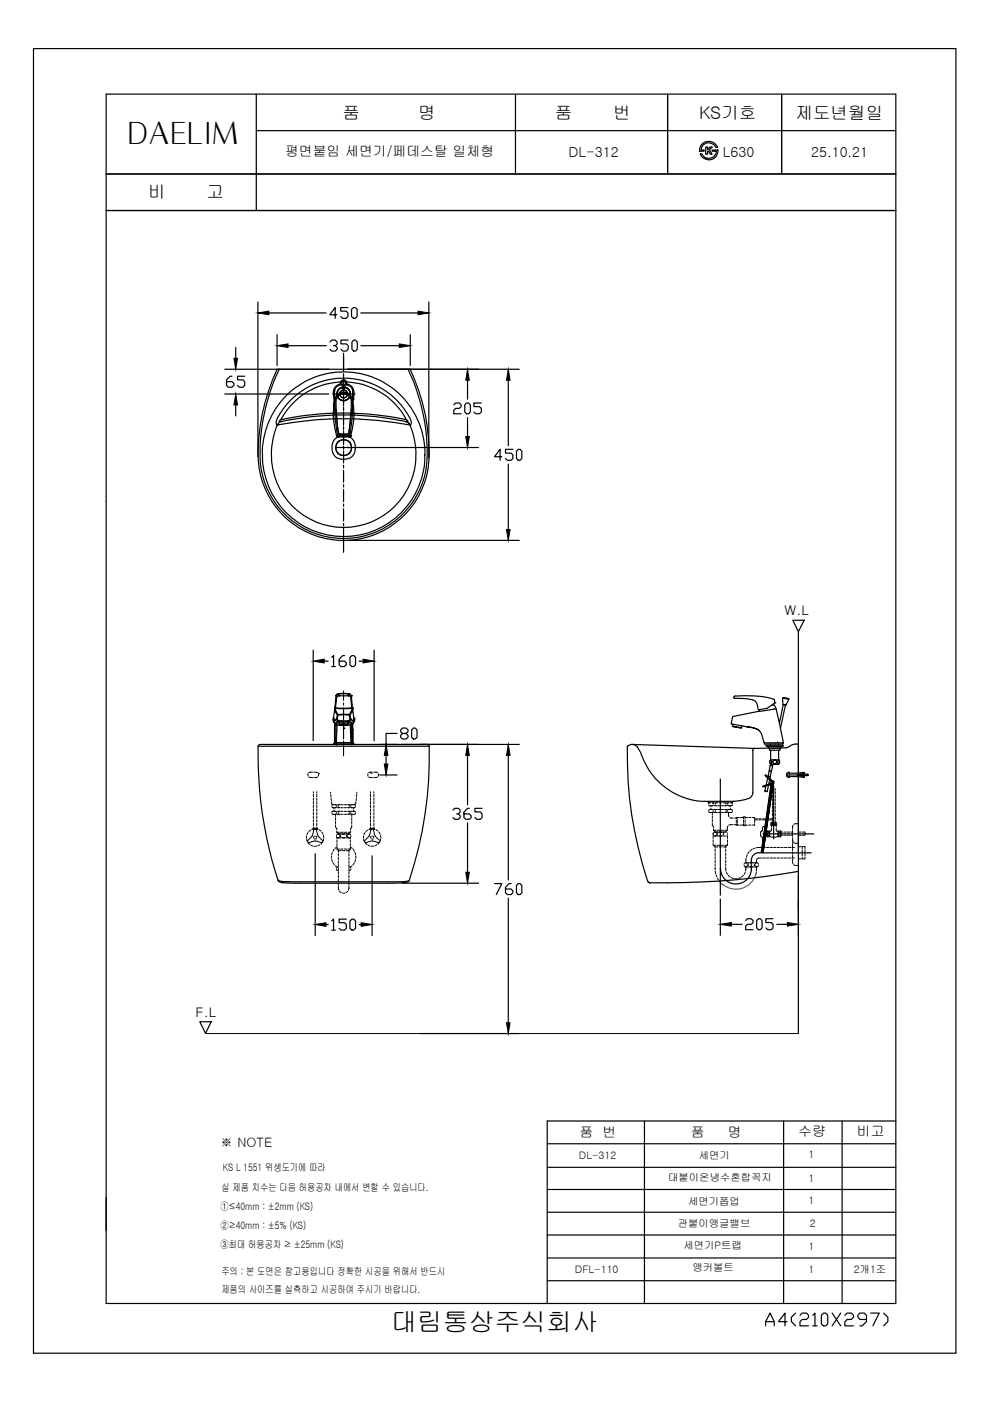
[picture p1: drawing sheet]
<svg xmlns="http://www.w3.org/2000/svg" width="210mm" height="297mm" viewBox="0 0 210 297" stroke-linecap="round" stroke-linejoin="round" font-family="sans-serif">
<!-- layer: YA -->
<g fill="none" stroke="#000" stroke-width=".25">
<path d="M7.1 10.3h195.6v276.6h-195.6zM22.5 20h167.4v256.4h-167.4zM54.3 20v24.6M109.3 20v16.9M141.5 20v16.9M165.7 20v16.9M22.5 36.9h167.4M54.3 27.7h135.6M148.4 32.6h.3a1.64 1.64 0 0 0 1.8 1 1.64 1.64 0 0 0 1.4-1.5h-.9v-.3h1.1a1.89 1.89 0 0 1-1.4 2.1 1.89 1.89 0 0 1-2.3-1.3zM148.7 30.7a2.02 2.02 0 0 1 3.4 .6h-.3a1.63 1.63 0 0 0-1.8-1 1.63 1.63 0 0 0-1.3 1.5h.6v.3h-1l.1-.8zM149.6 31.2h.4v.5l.6-.5h.4l-.6 .6 .6 .9h-.4l-.4-.7-.2 .1v.6h-.4zM22.5 44.6h167.4"/>
<path d="M136.6 237.7v38.7M189.9 237.7h-73.9v38.7M116 271.5h73.9M116 266.7h73.9"/>
</g>
<!-- layer: Dim -->
<g fill="none" stroke="#000" stroke-width=".25">
<path d="M47.7 78.3h22M49.2 79.8h-.4l-.8 .7v1.2l.4 .4h.8l.4-.4v-.4l-.4-.4h-1.2M50 73.7v2.3M51.9 79.8h-1.5v.7h1.1l.4 .4v.8l-.4 .4h-.8l-.3-.4M54.7 64v32.8M57 66.4h12.1M58.7 71v6.5M61.1 73.3h8.1M70 72.5l.3-.4h.8l.4 .4v.4l-.4 .4h-.4M71.1 73.3l.4 .4v.4l-.4 .3h-.8l-.3-.3M71.4 66.7h-1.5l1.2-1.5v2.3M73.7 78.3h36.4"/>
<path d="M73.8 65.2h-1.6v.8h1.2l.4 .4v.7l-.4 .4h-.8l-.4-.4M73.8 72.1h-1.5v.8h1.1l.4 .4v.8l-.4 .3h-.7l-.4-.3M74.5 65.6l.5-.4h.3l.4 .4v1.5l-.4 .4h-.3l-.5-.4zM75 72.1h.4l.4 .4v1.6l-.4 .3h-.4l-.4-.3v-1.6zM76.5 66.4h12.1M76.5 73.3h8.2M87 71v6.5M90.9 64v33.1M47.7 83.5h22M50 85.9v2.3M73.7 94.9h27.8M96.2 85.8l.4-.4h.8l.4 .4v.4l-.4 .4h-.8l-.4 .4v.7h1.6"/>
<path d="M98.5 85.8l.4-.4h.4l.4 .4v1.5l-.4 .4h-.4l-.4-.4zM99.1 80.6v4M99.1 88.5v4.1M102.1 85.4h-1.6v.8h1.1l.5 .4v.7l-.5 .4h-.7l-.4-.4M106.4 96.8h-1.6l1.2-1.5v2.3M107.8 80.6v13.9M107.8 98.4v13.9M108.7 95.3h-1.5v.8h1.2l.3 .3v.8l-.3 .4h-.8l-.4-.4M109.9 95.3h.4l.3 .4v1.5l-.3 .4h-.4l-.4-.4v-1.5zM73.7 114.6h36.4M66.4 137.9v19.1M70.3 139.4l.4-.4v2.3"/>
<path d="M73.1 139h-.4l-.8 .8v1.1l.4 .4h.8l.3-.4v-.3l-.3-.4h-1.2M74.2 139.4l.4-.4h.4l.4 .4v1.5l-.4 .4h-.4l-.4-.4zM79.3 137.9v19.1M169.3 133.9v46.9M68.7 140.2h.9M70.3 141.3h.8M76.1 140.2h.9M80.5 157.8h3.7M84.2 155.5h-2.3v2.3M85.2 157.8h24.9M85.3 155.5l-.4-.4v-.4l.4-.3h.8l.4 .3v.4l-.4 .4h-.8l-.4 .4v.4l.4 .4h.8l.4-.4v-.4l-.4-.4M87.3 154.7l.4-.3h.3l.4 .3v1.6l-.4 .4h-.3l-.4-.4z"/>
<path d="M133 158.4a1.35 1.35 0 0 1 2.2 0M133.9 157.8l26.1 .9M164.9 157.3v.2M80.5 164.3h3.7M81.9 160.2v1.8M96 171.8l.4-.4h.8l.4 .4v.3l-.4 .5h-.4M97.2 172.6l.4 .3v.4l-.4 .4h-.8l-.4-.4M99.1 160.2v10.4M99.1 174.5v10.4M99.5 171.4h-.4l-.7 .7v1.2l.3 .4h.8l.4-.4v-.4l-.4-.3h-1.1M102.2 171.4h-1.5v.7h1.1l.4 .5v.7l-.4 .4h-.7l-.4-.4M107.8 160.2v26.4"/>
<path d="M167.3 164.3h4.1M66.8 181v17.3M69.1 196h.5M70.3 195.3l.4-.4v2.3M70.3 197.2h.8M73.4 194.9h-1.5v.7h1.2l.3 .4v.8l-.3 .4h-.8l-.4-.4M74.2 195.3l.4-.4h.4l.4 .4v1.5l-.4 .4h-.4l-.4-.4zM76.1 196h.5M78.9 181.5v16.8M85.2 187.3h16.3M104.8 187.3h1.6l-1.2 2.4M107.8 190.4v26.4"/>
<path d="M108.4 187.3h-.5l-.7 .8v1.2l.4 .4h.8l.3-.4v-.4l-.3-.4h-1.2M109.5 187.7l.4-.4h.4l.3 .4v1.6l-.3 .4h-.4l-.4-.4zM137.3 186.7l.5 .5M152.7 184.2v5.6M152.7 190.6v7.7M155.1 196h2.2M158.1 195.2l.4-.4h.8l.4 .4v.4l-.4 .4h-.8l-.4 .4v.7h1.6M160.4 195.2l.4-.4h.4l.4 .4v1.5l-.4 .4h-.4l-.4-.4zM163.9 194.8h-1.5v.8h1.1l.4 .4v.7l-.4 .4h-.7l-.4-.4M164.7 196h2.2M169.3 184.8v34.3M89.2 219.1h20.9"/>
<path d="M166.1 237.7v38.7M178.5 237.7v38.7M116 257h73.9M116 252.2h73.9M116 242.5h73.9M116 247.5h73.9M116 261.8h73.9"/>
<circle cx="72.9" cy="83.5" r="1.42"/>
</g>
<path d="M168.1 131.5h2.4l-1.2 2.4zM42.4 216.6h2.4l-1.2 2.5z" fill="none" stroke="#000" stroke-width=".25"/>
<!-- layer: drawing -->
<path d="M43.6 219.1h125.7" fill="none" stroke="#000" stroke-width=".21"/>
<!-- layer: CENTER -->
<path d="M70.5 83.5h4.8M71.3 94.9h3.2M152.7 165.2v19M161.8 176.8h10.7M164 166.6v11.3M152.8 184.1a3.3 3.3 0 0 0 3.2 3.3 3.3 3.3 0 0 0 3.3-3.3M159.3 182.4v1.8M160.9 180.8h11.1M160.9 180.8a1.63 1.63 0 0 0-1.6 1.6" fill="none" stroke="#000" stroke-width=".25"/>
<!-- layer: HID -->
<g fill="none" stroke="#000" stroke-width=".21">
<path d="M65 177.2v.5M65 178l.2 .4M65.3 176.5l-.2 .5M65.3 164v.5M65.3 178.7l.4 .3M65.5 164.7l.8 .2M65.9 176l-.4 .3M65.9 179.2l.5 .2M66.3 163.7l-.8 .1M66.3 175.8l.1-.2h.9v.2M66.4 167.9v.3M66.4 168.4v.5"/>
<path d="M66.4 169.2v.5M66.4 169.9v.5M66.4 170.7v.5M66.4 171.5v.5M66.4 172.2v.5M66.4 173v.5M66.4 173.8v.5M66.4 174.6v.5M66.4 175.3v.3M66.5 175.9l.2-.1 .4 .1 .3 1.4 1 .9-.1 .4a.53 .53 0 0 1-.8-.2l-.7-.1-1.4 .4-.2-.4 1-1zM66.5 163.7l.8 .1M66.6 175.7l-.5 .2"/>
<path d="M66.7 177.3l-.2 .4M66.9 175.7l.5 .1M66.9 177.3l.3 .3M67.1 177.8l-.4 .1M67.1 179.4h-.5M67.2 167.9v.3M67.2 168.4v.5M67.2 169.2v.5M67.2 169.9v.5M67.2 170.7v.5M67.2 171.5v.5M67.2 172.2v.5"/>
<path d="M67.2 173v.5M67.2 173.8v.5M67.2 174.6v.5M67.2 175.3v.3M67.3 164.7l-.8 .2M67.5 164v.5M67.5 164h.1M67.6 175.9l.5 .3M67.8 179.1l-.4 .2M68.2 176.4l.3 .4M68.4 178.5l-.3 .5M68.6 177.1l.1 .5"/>
<path d="M68.7 177.8l-.2 .5M70 168l.1 .2M70.1 168.5l.1 .5M70.2 169.2l.1 .5M70.3 170v.4l.4 .2M70.3 172.5l.3 .1M70.3 171l.3 .3M70.6 172.6h.6M70.6 171.3h.6M70.6 170.6l-.3 .2M70.7 170.6h.5M70.8 171.3v.2"/>
<path d="M70.8 171.8v.2M71.1 172l.3 .2M71.1 170.6l.3 .2M71.1 174.9v.5l.3 .6M71.1 172.6v.5M71.1 173.4v.5M71.1 174.1v.5M71.2 172h-.6l-.3 .2M71.3 177.3l.3 .3h.7M71.4 172.5l-.3 .1M71.4 171l-.3 .3M71.4 176.2v.3"/>
<path d="M71.4 179.5l-.4 .4M71.4 177.5v.4M71.4 178.1v.5M71.4 178.9v.5M71.4 179.7v.3M71.4 172.6h.6M71.4 171.3h.6M71.4 172h.6M71.4 170.6h.6M71.7 176.8l.3 .3M71.7 172.5l.3 .1M71.7 171l.3 .3"/>
<path d="M72 176.5h-.6l.3 .3h.6h-.7l-.3 .3M72 172l-.3 .2M72 170.6l-.3 .2M72 177.3l-.3 .3M72.2 176.5h.6M72.2 172.6h.6M72.2 172h.5M72.2 170.6h.6M72.2 171.3h.6M72.3 177l-.1 .2 .1 .3M72.5 177.6h.7M72.6 177.6h.5"/>
<path d="M72.6 176.8h.5M72.8 176.8l-.3 .1M72.9 176.8l.3 .1M73 172h.5M73 176.5h.5M73 172.6h.5M73 171.3h.5M73 170.6h.5M73.4 177l.2 .2-.2 .3M73.7 177.3l.4 .3M73.8 176.5h.5M74.1 176.8l-.4 .3"/>
<path d="M74.1 172.5l-.3 .1h.5M74.1 171l-.3 .3h.5M74.3 172h-.5l.3 .2M74.3 170.6h-.5l.3 .2M74.3 179.5l.4 .4M74.3 177.5v.4M74.3 178.1v.5M74.3 178.9v.5M74.3 179.7v.3M74.3 176.5l-.3 .3h-.6h.8l.2 .3M74.3 172.5l.3 .1M74.3 171l.3 .3"/>
<path d="M74.3 176.2v.3M74.4 177.3l-.2 .3h-.8M74.5 172h.7l.2 .2M74.6 172.6v.5M74.6 173.4v.5M74.6 174.1v.5M74.6 174.9v.5l-.3 .6M74.6 172l-.3 .2M74.6 170.6l-.3 .2M75 171.3v.2M75 171.8v.2M75.1 170.6l.3 .2"/>
<path d="M75.4 172.4l-.2 .2h-.7M75.4 171l-.3 .3h-.6M75.5 170l-.2 .5-.8 .1M75.6 169.2l-.1 .5M75.6 168.5v.5M75.7 168l-.1 .2M77.1 177.2v.5M77.1 178l.2 .4M77.4 176.5l-.2 .5M77.4 178.7l.4 .3M78 176l-.4 .3M78 179.2l.5 .2"/>
<path d="M78 164.1v.5M78.2 164.7l.8 .2M78.6 167.9v.3M78.6 168.4v.5M78.6 169.2v.5M78.6 169.9v.5M78.6 170.7v.6M78.6 171.5v.5M78.6 172.3v.5M78.6 173v.5M78.6 173.8v.5M78.6 174.6v.5"/>
<path d="M78.6 175.3v.3M78.6 164h.1M78.7 177.3l-.1 .4M78.7 175.7l-.5 .2M79 177.3l.2 .3M79 175.7l.5 .1M79 163.7l-.8 .1M79.1 177.8l-.4 .1M79.2 179.4h-.5M79.2 163.7l.8 .1M79.3 167.9v.3M79.3 168.4v.5"/>
<path d="M79.3 169.2v.5M79.3 169.9v.5M79.3 170.7v.6M79.3 171.5v.5M79.3 172.3v.5M79.3 173v.5M79.3 173.8v.5M79.3 174.6v.5M79.3 175.3v.3M79.4 175.8l-.1-.2h-.8l-.1 .2M79.7 175.9l.4 .3M80 179.1l-.5 .2"/>
<path d="M80 164.7l-.8 .2M80.2 164.1v.5M80.3 176.4l.3 .4M80.5 178.2l-1-.9-.3-1.4-.4-.1-.5 1.4-1 1 .1 .4a.53 .53 0 0 0 .8-.2l.7-.1 1.4 .4 .2-.3M80.5 178.5l-.3 .5M80.7 177.1l.1 .5M80.7 177.8l-.1 .5M150 169.9l.3 .3h.4M150.3 170.7l.2 .1M150.3 172.1l.2 .2M150.5 170.8h.6M150.5 172.3h.6"/>
<path d="M150.5 170.2l-.3 .2M150.7 170.8v.3M150.7 171.4v.2M150.9 170.2h.6M151 170.2l.3 .2M151 171.6l.2 .2M151 174.5v.5l.3 .3v.2M151 173v.5M151 173.8v.5M151.1 171.6h-.7l-.2 .2M151.2 176.7l.2 .5 .8 .1M151.2 177.3v.5"/>
<path d="M151.2 178.1v.5M151.2 178.8v.4M151.2 170.7l-.2 .1M151.2 172.1l-.2 .2v.4M151.3 175.8v.2l.3 .4h.7l-.9 .1-.2 .2M151.3 176h.5M151.4 171.6h.5l-.3 .2M151.4 170.8h.5M151.4 172.3h.5M151.5 176.4l.4 .3M151.6 170.7l.3 .1M151.6 172.1l.3 .2"/>
<path d="M151.6 179.5v.3M151.7 170.2h.6M151.8 179.2h-.5l.3 .3h.6M151.9 170.2l-.3 .2M151.9 177l-.4 .3M152.1 179.2h.5M152.1 176h.5M152.1 171.6h.5M152.1 170.8h.5M152.1 172.3h.5M152.2 176.6l-.2 .2 .2 .3M152.4 177.2h.7"/>
<path d="M152.4 176.5h.7M152.5 179.5h.5M152.5 176.4h.5M152.5 177.3h.5M152.5 170.2h.5M152.9 179.2h.5M152.9 171.6h.5M152.9 170.8h.5M152.9 176h.5M152.9 172.3h.5M153.2 179.5h.7M153.2 177.3h.7"/>
<path d="M153.3 170.2h.5M153.3 176.6l.1 .2-.1 .3M153.7 171.6h.5M153.7 179.2h.5l-.3 .3M153.7 176h.5M153.7 170.2l.3 .2M153.7 171.6l.3 .2M153.9 179.5v.3M154 170.7l-.3 .1h.5M154 172.1l-.3 .2h.5M154 170.2h.5M154.2 170.7l.3 .1"/>
<path d="M154.2 172.1l.3 .2M154.2 176.7v.3M154.2 177.3v.5M154.2 178.1v.5M154.2 178.8v.4M154.3 175.1l-.1 .9-.3 .4h-.7M154.4 171.6h.6M154.5 172.3v.9M154.5 170.2l-.3 .2M154.5 171.6l-.3 .2M154.8 173.3l.6 .2M154.8 170.2h.3"/>
<path d="M154.8 170.8v.3M154.8 171.4v.2M155.1 170.2l.2 .2M155.1 171.6l.2 .2M155.3 170.7l-.2 .1h-.7M155.3 172.1l-.2 .2h-.7M155.4 174.9l-.9 .1M155.4 169.9l-.1 .2-.3 .1M155.6 174.9h.5M155.7 173.5h.4M156.1 174.6v.3h.6M156.1 173.9v.5"/>
<path d="M156.3 173.3v.3M156.3 173.9v.5M156.3 174.6v.3M156.7 173.3h-.6v.3M157 174.9h.6M157 173.3h.6M157.6 174.6v.5h.4v-.5M157.6 173.6v-.4h.4v.4M157.6 173.9v.5M158 174.9h.5M158 173.3h.5M158 173.9v.5"/>
<path d="M158.7 174.9h.5M158.7 173.3h.5M159.5 173.3h.5v.3h.6M160 174.6v.3h-.5M160.1 179.8l-.4 .2M160.6 173.8h-.6v.6M160.9 173.6h.5M160.9 173.8h.5M161.4 179.7h-1M161.7 173.6h.5M161.7 173.8h.5M161.7 179.7h.5"/>
<path d="M162.1 175.9v-.6l-.2-.1-.2 .2-.1 .7-.3 .3v.9l.3 .2 .1 .6 .2 .3 .2-.1v-.6M162.1 176.2v.5M162.1 176.9v.5M162.1 176.6h.2M162.1 177h.2M162.3 176.9l.4 .6M162.4 173.6h.5M162.4 173.8h.5M162.5 179.7h.5M162.6 177.4l.2-.2 .3 .2M162.6 176.2l.2 .2 .3-.2M162.7 176.1l-.4 .6"/>
<path d="M163 176.1l.2 .3v.8l-.2 .3M163.1 177.3l.8 .2M163.2 173.6h.6M163.2 173.8h.6M163.3 179.7h.5M163.4 174.8l.2 .2h.9l.2-.2M163.4 174.6l.2-.2h.9l.2 .2M163.4 174.5l.2 .1-.1 .3M163.6 175.6l-.1 .6h-.4M163.6 175v.4M163.8 167.2v.4M163.8 167.8v.5"/>
<path d="M163.8 168.6v.5M163.8 169.3v.6M163.8 170.2v.5M163.8 170.9v.5M163.8 171.7v.5M163.8 172.4v.5M163.8 173.2v.5M163.8 174v.4M164 179.7h.5M164.4 167.2v.4M164.4 167.8v.5M164.4 168.6v.5"/>
<path d="M164.4 169.3v.6M164.4 170.2v.5M164.4 170.9v.5M164.4 171.7v.5M164.4 172.4v.5M164.4 173.2v.5M164.4 174v.4M164.6 175.6v.6h.4M164.6 175v.4M164.7 174.5l-.2 .1 .1 .3M164.8 179.7h.5M165 177.3l-.8 .2"/>
<path d="M165.1 177.4l.2-.2 .2 .2M165.1 176.2l.1 .2 .4-.2M165.2 176.1l-.2 .3v.8l.2 .3M165.4 176.1l.2 .3M165.6 179.7h.5M165.6 176.4v.9l-.2 .2M165.6 176.4h.3M165.6 177.1h.3M166.2 176.4h.5M166.2 177.1h.5M166.3 179.7h.5M166.9 176.4h.6"/>
<path d="M166.9 177.1h.6M167.1 179.7h.5M167.8 176.4h.2M167.8 177.1h.2M167.9 179.7h.5M168 177.6v1.2M168 176.1v.5M168 176.8v.5M168 179v.5M168 179.8v.6M168.1 175l-.1 .8M168.3 178.7l1 .1"/>
<path d="M169.3 174.6l-1 .2M169.3 179.5h.6M169.3 176.4h.6M169.3 177.1h.6M170.1 179.5v.4M170.1 176.4h.6v.7h-.6M170.1 179.5h.6v.4M70.3 181.5v.5M70.3 182.2l.2 .5M70.5 180.7l-.2 .5M70.6 182.9l.3 .5M70.9 180.1l-.3 .4"/>
<path d="M71.1 183.6l.4 .3M71.3 184.3l.4 .3M71.7 187.9l.2 .8M71.7 183.8l-.4 .3M71.7 180.4v.3M71.7 181v.5M71.7 181.8v.5M71.7 182.6v.5M71.7 183.3v.5M71.7 184.1v.5M71.7 184.8v.5M71.7 185.6v.5"/>
<path d="M71.7 186.4v.5M71.7 187.2v.5M71.7 180.4h.6M72 180h-.6l.3 .4M72 188.9l.4 .3M72.2 180h.5M72.6 180.4h.5M72.6 189.4h.5M73 180h.5M73.4 180.4h.6M73.7 188.9l-.4 .3M73.8 180h.5"/>
<path d="M74 187.9l-.1 .8M74 183.8l.4 .3M74 180.4v.3M74 181v.5M74 181.8v.5M74 182.6v.5M74 183.3v.5M74 184.1v.5M74 184.8v.5M74 185.6v.5M74 186.4v.5M74 187.2v.5"/>
<path d="M74.3 180l-.3 .4M74.4 184.3l-.4 .3M74.7 183.6l-.5 .3M74.9 180.1l.2 .4M75.1 182.9l-.3 .5M75.3 180.7l.1 .5M75.4 182.2l-.1 .5M75.4 181.5v.5M151.6 180.1v.5M151.6 180.9v.5M151.6 181.6v.5M151.6 182.4v.5"/>
<path d="M151.6 183.1v.6M151.6 183.9v.6M151.7 184.7l.1 .5M151.8 185.5l.2 .4M152.1 186.2l.3 .4M152.5 186.8l.4 .4M153 187.4l.2 .2M153.9 183.9l.1 .8M153.9 180.1v.5M153.9 180.9v.5M153.9 181.6v.5M153.9 182.4v.5"/>
<path d="M153.9 183.1v.6M154 185l.2 .4M154.4 185.6l.4 .3M155 186.1l.5 .1M155.8 186.3h.5M157 186.1l-.5 .1M157.6 185.6l-.4 .3M157.8 183.5l.3 .3M158 185l-.2 .4M158.1 182.9l.3 .3M158.1 182.9l-.3 .3M158.1 183.8v.9"/>
<path d="M158.1 183.8h.7M158.1 182.9h.7M158.2 181.9l-.1 1M158.4 181.2l-.1 .5M158.4 183.5l-.3 .3M158.7 183.1v.5M158.9 180.6l-.3 .4M158.9 183.7h.8M158.9 183h.8M159 183.8h.5M159 182.9h.5M159.5 180.1l-.5 .3"/>
<path d="M159.8 183.8h.6M159.8 182.9h.6M159.9 183.1v.5M160.1 183.5l.4 .3M160.3 185l-.1 .5M160.4 182.9l.4 .3M160.4 183.8l-.1 .9M160.5 182.9l-.4 .3M160.8 183.5l-.4 .3M161.4 181.9l-.8 .1-.2 .9M161.7 181.9h.5M162.5 181.9h.5"/>
<path d="M163.3 181.9h.5M164 181.9h.5M164.8 181.9h.5M165.6 181.9h.5M166.3 181.9h.5M167.1 181.9h.5M167.9 181.9h.5M168 182.1l.1 1M168 180.6v.5M168 181.4v.5M168.3 183.3l.3 .2h.7M169.3 182.1h.6"/>
<path d="M170.1 180.2v.5M170.1 180.9v.6M170.1 181.7v.4M170.7 180.2v.5M170.7 180.9v.6M170.7 181.7v.4h-.6"/>
<circle cx="162.9" cy="176.8" r=".3"/>
<circle cx="164" cy="174.7" r=".3"/>
<circle cx="165.3" cy="176.8" r=".3"/>
</g>
<path d="M153.9 176.4l.3 .3M154.2 177l-.3 .3" fill="none" stroke="#636466" stroke-width=".21"/>
<!-- layer: 0 -->
<path d="M160.2 185.4a4.4 4.4 0 0 1-6.9 2.2" fill="none" stroke="#636466" stroke-width=".25"/>
<!-- layer: 7 -->
<g fill="none" stroke="#000" stroke-width=".25">
<path d="M72.8 74.9v2.8M72.8 78.2v.5M72.8 79.2v2.6M70.7 87.7h.1M70.7 87.7l.1 1.7M70.8 89.4l.6 3M70.8 89.4h.1M70.9 84.7l-.2 3zM70.9 84.6h.1M70.9 84.7h.1M70.9 84.6v.1M71 82.7l-.1 .7 .1 .7"/>
<path d="M71.1 86.9l-.1-.3 .1-2.1a1.59 1.59 0 0 1 1.5-1.1h.5a1.72 1.72 0 0 1 1.6 1.6l-.1 1.9M71.1 87h.1M71.1 86.9h.1M71.1 86.9v.1M71.1 87l.2 1M71.3 88l.5 3.9M71.3 88h.1M71.4 92.4h.1M71.4 92.4l.3 .2M71.4 92.5h.1M71.5 92.5h.1M71.5 83.9a1.72 1.72 0 0 1 2.7 0"/>
<path d="M71.7 83.5a1.84 1.84 0 0 1 1.9-.3 1.84 1.84 0 0 1 1.1 1.7 27.6 27.6 0 0 1-.6 7.4l-1.3 .1-1.3-.2a25.8 25.8 0 0 1-.4-7.9zM71.7 92.6h.1M71.7 84a1.62 1.62 0 0 1 1.8-.4 1.62 1.62 0 0 1 1 1.5l-.2 3.4-.4 3.4-.1 .1h-1.9l-.4-1.8-.3-5.1zM71.7 92.6l1.1 .1M71.8 91.9l.1 .2h1.9M71.8 91.9h.1M72 81.6l.3-.1a1.67 1.67 0 0 0-1.4 2v1.2M72.2 81.4a2.12 2.12 0 0 0-1.4 2.9l.1 .8M72.6 81.8a.64 .64 0 0 1-.2-1 .64 .64 0 0 1 1 0 .64 .64 0 0 1-.3 1M72.6 81.8h.2h-.2M72.6 82.2l.1 .2h.4v-.2M72.6 81.8v.6"/>
<path d="M72.8 92.7h.1M72.8 81.8h.3h-.3M72.8 82.3v.5M72.8 83.3v2.6M72.8 86.4v.5M72.8 87.4v2.6M72.8 90.5v.5M72.8 91.5v2.6M72.8 94.6v.5M72.8 95.6v2.5M72.8 98.7v.5M72.8 99.7v2.5"/>
<path d="M73.1 81.8v.6M73.4 81.5a1.67 1.67 0 0 1 1.4 2l-.1 .9M73.4 81.5l.3 .1M73.5 81.4a1.82 1.82 0 0 1 1.5 1.9l-.2 1.8M73.8 92.1h.1M73.9 91.9h.1M73.9 91.9l-.1 .2M74 92.6h.1M74 92.6l-1.2 .1M74.2 92.5h.1M74.2 92.5l-.2 .1M74.4 92.4h.1"/>
<path d="M74.4 92.4l-.1 .1M74.4 88l-.5 3.9M74.4 88h.1M74.5 87h.1M74.5 87l-.1 1M74.6 86.9h.1M74.6 86.9l-.1 .1M74.7 84.4h.1M74.7 84.4l.1 .2-.1-.2M74.8 82.8l.1 .6-.1 .7M74.8 84.7l.2 3M74.8 84.7h.1"/>
<path d="M74.8 84.6h.1M74.8 84.6v.1M75 89.4l-.6 3M75 89.4h.1M75 87.7h.1M75 87.7v1.7M75 87.6v.1M72.8 102.8v.5M72.8 103.8v2.6M72.8 106.9v.5M72.8 107.9v2.6M72.8 111v.5"/>
<path d="M72.8 112v2.8M70.7 152.3h.1M70.7 152.6h.1M70.7 152.3v.3v-.3M70.7 157.7h4.3M70.7 153h.1M70.7 153l.3 .4M70.9 156.1v1.4v-1.4M70.9 154.3v.3v-.3M70.9 154.6v.9zM70.9 155.5v.6zM71 150.3l.1 .6"/>
<path d="M71 153.7v.3v-.3M71 154l-.1 .3 .1-.3M71 153.4h.1M71 153.4v.3v-.3M71 150.3h.1M71 150.3l-.3 2M71 153.4l.2 .2M71 150.1l.7 1.4M71 153.3h.1M71 150.2h.1M71 150.2v.1M71 150.1h.1"/>
<path d="M71 153.3v.1M71.1 150.9h.1M71.1 150.9l.4 .7 .2-.1M71.1 157.8h.1M71.1 153.4l.9 .1M71.1 153.4v.1M71.2 153.6h.1M71.2 150.1l.8 .2 2.5-.2M71.2 153.7l-.1 3.8M71.2 153.7h.1M71.2 147.5h.1M71.2 153.7h.2"/>
<path d="M71.2 147.5l-.2 2.6M71.3 157.8h.1M71.3 157.7v.2zM71.4 153.7l-.1 3.8M71.4 152.4l-.7 .5v-.3v.4M71.4 153.7l.8 .1M71.4 152.4v.1M71.5 151.6l-.1 .8M71.6 152.9l-.2-.4-.7 .5M71.6 152.9l.1 .1-.6 .4M71.6 147.1l-.4 .4M71.6 152.9l-.6 .4"/>
<path d="M71.7 151.5h2.4M71.7 151.6h2.3l.2 .9-.2 .3h-2.3l-.2-.3zM71.7 153h2.3M71.8 147.5l-.4 .3-.3 2.3h3.5M71.8 147.5h.1M71.9 147.5h.1M71.9 147.5h2M71.9 153.2v.2M72 153.7l.8 .2 .9-.2M72 153.4v-.1v.4M72 153.6h1.7M72 153.7a2.31 2.31 0 0 1 1.7 0"/>
<path d="M72 153.7l.5-.1 1.2 .1-.4 .1zM72.8 152.8v1.1M73.7 153.4v-.1v.4M73.8 147.1l-1.9 .1M73.8 153.2v.2M73.8 147.1l.1 .1M73.9 153.2l-.3-.1h-1.5l-.2 .2M73.9 147.5h.1M73.9 153.2l-.1 .1M73.9 147.5h.3a5.3 5.3 0 0 1 .4 2.6M74 153l.6 .4M74.1 151.5l.1 .1"/>
<path d="M74.1 147.1l-1.3-.1-1.2 .1 .3 .1-.1 .3M74.1 147.1l-.2 .1v.3M74.1 147.1l.4 .4M74.1 152.9l.6 .4M74.1 152.9l-.1 .1M74.2 151.6l.2 .8M74.3 152.5l-.2 .4M74.3 152.5l.7 .5M74.4 153.7v3.8M74.4 152.4l.6 .5v-.3v.4l-.3 .4M74.4 153.7l-.9 .1M74.4 152.4l-.1 .1"/>
<path d="M74.5 150.2h.1M74.5 153.7l.1 3.8M74.5 153.7h.1M74.5 147.5h.1M74.5 153.7h-.1M74.5 147.5l.2 2.6M74.5 153.6h.1M74.6 150.1v.5l-.5 .9M74.6 157.8h.1M74.6 157.7v.2zM74.6 153.4h.1M74.6 153.4l-.9 .1"/>
<path d="M74.6 150.1h.1M74.6 150.9l-.4 .7M74.6 150.9h.1M74.7 153.3h.1M74.7 150.2h.1M74.7 150.1h.1M74.7 153.3v.1M74.7 150.2v.1M74.7 150.3l-.1 .6M74.7 153.7v.3v-.3M74.7 154.3l.1 .3-.1-.3M74.7 154v.3v-.3"/>
<path d="M74.7 153.4h.1M74.7 153.4v.3v-.3M74.7 150.3h.1M74.7 150.3l.3 2M74.7 153.4l-.2 .2M74.8 157.5h-3.9l-.2 .2 4.1 .1M74.8 157.5v-1.4v1.4M74.8 157.5l.2 .3h-2.2M74.8 154.9v.6zM74.8 154.6v.3v-.3M74.8 155.5v.6zM75 153h.1"/>
<path d="M75 152.3h.1M75 152.6h.1M75 152.3v.3zM155.3 154l1.9 .3M155.3 152l-.2 1.4 .3 .2M155.5 151.9l-.1 .1M155.6 154h.1M155.6 154.1l1.4 .2M155.6 148.1a9.3 9.3 0 0 1 4.5 .5l.4 .6 .3 1.3 1.9-.3 1.6-1.2M155.7 148l-.1-.1 .1-.3a18.8 18.8 0 0 1 8.5 .7l.1 .7M157 154.3h.1M157.3 153.9l-1.9-.3-.1 .4"/>
<path d="M157.3 153.9l-.1 .4M157.3 153.9l.9 .2M159.5 154.3l-1.3-.2 1.3 .2M159.5 154.3l1.4 .5zM161 150.4v.4M162.1 157.5v.2h3.9v-.2M162.4 158.1v-.1h3.7l-.1 .2M162.5 158.1l.1 .1M162.5 158.3h3.4M162.8 158.2l.1 .3M162.9 158.4l.1 .2M163 158.6h2.5l-.1 .1"/>
<path d="M163 158.6l.1 .5h2.2v-.3M163.4 159.1v2h1.7v-2M163.4 157.7v.3M164.1 149.5h-.5M164.1 149.5l.4 .8-3.8 .5-5.3 1.1M164.3 149h.1M164.6 150.2v.1M165.1 157.7v.3M165.3 153.3l.8 4.2h-4.1a4 4 0 0 0-1.1-2.7v.1M165.6 158.3v.2M165.6 158.4l-.1 .2M165.7 158.2l-.1 .1"/>
<path d="M165.9 148l.1 1.3 .6 .2M166.1 149.4l.5 .1M166.1 149.4l-.8 3.9-.7-2.9M166.2 147.9h.1M166.2 147.9l-.3 .1 1.3 .3M166.2 147.9l.9 .2M166.5 149.5l-1 5M166.6 149.5h.1M167 148.1h.1M167 148.1l.2 .2M167.2 148.2l-.6 1.2M162 166.6l-.3 .2 .7-.1"/>
<path d="M162 166.6l-.3 .2M162.2 167.7l.5 .1M162.2 167.7l.6-3.1 .5 .1-.6 3.1M162.2 164.3l.6 .4M162.2 164.3l.3 .3zM162.5 164.6l1.1 1.1M162.5 164.6l1 1M162.5 166.6h.1M162.9 164.9l.4 .3zM162.9 164.6h.1M163 166.4h.1M163 166.4l-.5 .2 .4-.1"/>
<path d="M163 166.4l-.1 .1M163.1 163.4v.1M163.2 165.1l.6 .5M163.2 165.2h.1M163.3 165.2h.1M163.3 164.6v.1M163.3 162.3l.5 .1-.5 2.2h-.5l.3-1.1h.5l-.5-.1zM163.3 161.1a.4 .4 0 0 1 .3 .4 .4 .4 0 0 1-.3 .4M163.4 161a.83 .83 0 0 0 0 1M163.4 162v.2l.4 .1 .1-.2M163.4 162.1h1.7M163.4 162.2v.1"/>
<path d="M163.5 166.3l-.6 .2M163.5 166.1l-1.5 .5M163.5 166.1v.1M163.5 166h.1M163.5 166l-2.1 14.7M163.5 166v.1M163.5 163.5h.1M163.6 165.7h.1M163.6 165.5v.1M163.6 166l-2.2 14.7M163.6 165.6v.1M163.6 165.7l-.1 .3"/>
<path d="M163.6 165.6l.3 .1M163.6 165.7l.3 .1M163.7 165.7l-.1 .4-.1-.1M163.7 165.7l-2.1 15M163.8 165.8v.1M163.8 162.3v.1M163.8 165.9l.1 .3M163.8 165.9l-2.1 14.8M163.9 165.8v.4M163.9 166.1l-2.1 14.7 2.1-14.6M163.9 165.7h.1M163.9 166v-.2v.3"/>
<path d="M163.9 166.1h.1M163.9 165.7v.1M163.9 165.8h.1M165.1 161a.83 .83 0 0 1 0 1M165.2 161.1a.4 .4 0 0 0-.3 .4 .4 .4 0 0 0 .3 .4"/>
<circle cx="72.9" cy="81.2" r=".43"/>
<circle cx="72.9" cy="83.5" r="1.42"/>
<circle cx="164.3" cy="161.5" r=".4"/>
</g>
<!-- layer: 10 -->
<path d="M72.8 75.7v2.6M72.8 114.6v2.5" fill="none" stroke="#000" stroke-width=".25"/>
<!-- layer: 8 -->
<path d="M58.8 90.1h.1M58.8 90.1a15.4 15.4 0 0 0 4.1 18 15.4 15.4 0 0 0 18.5 1.1 15.6 15.6 0 0 0 5.5-19.1M59.5 89l-.3 .3 .4 .1-.5 .2-.3 .5M86.2 89a62.3 62.3 0 0 0-26.7 0 15.1 15.1 0 0 1 26.8 .1l.2 .2-.4 .1 .5 .2 .3 .5-.6-.6" fill="none" stroke="#000" stroke-width=".25"/>
<!-- layer: 5 -->
<g fill="none" stroke="#000" stroke-width=".25">
<path d="M58.7 78.3h28.3a40.1 40.1 0 0 1 3.7 21.1 18.2 18.2 0 0 1-20 15.1 18.2 18.2 0 0 1-16-19.4 43.4 43.4 0 0 1 4-16.8zM59.6 89.4a63.3 63.3 0 0 1 26.5 0M54.7 158.2a83.8 83.8 0 0 0 4.4 28.7l.7 .2M90.6 157.8l.4 .3a81.9 81.9 0 0 1-4.3 28.7 1.68 1.68 0 0 1-1.4 .4l-23.1 .1-2.4-.2M90.6 157.8h-34.9a.72 .72 0 0 0-1 .5M59.8 187.1h.1"/>
<circle cx="72.9" cy="94.9" r="1.66"/>
</g>
<!-- layer: 1 -->
<circle cx="72.8" cy="94.9" r="1.71" fill="none" stroke="#000" stroke-width=".25"/>
<!-- layer: 6 -->
<path d="M71 93.1a2.68 2.68 0 0 1 4.2 .7 2.52 2.52 0 0 1-.5 2.9 2.52 2.52 0 0 1-2.9 .5 2.68 2.68 0 0 1-.8-4.1zM133 158.4a84.6 84.6 0 0 0 4.3 28.3M135.2 158.4l.4 .8a15 15 0 0 0 13.8 10.7h6.2l1.6-.2a2.71 2.71 0 0 0 2.2-.9l.2-.7 .1-9.3 7-.2 1.3-.7 1.3-.2v27.1a157 157 0 0 1-31.8 2.3l-.1-.2M167.4 158.3h.1M169.3 185.6v7.4" fill="none" stroke="#000" stroke-width=".25"/>
<!-- layer: 9 -->
<path d="M59.2 78.3a40.4 40.4 0 0 0-3.8 21.2 17.7 17.7 0 0 0 19.7 14.5 17.7 17.7 0 0 0 15.5-18.8 42 42 0 0 0-4.1-16.9M60.6 84a17.3 17.3 0 0 1 19.8-3.5 17.3 17.3 0 0 1 9.6 17.6 17.3 17.3 0 0 1-19.7 15.5 17.3 17.3 0 0 1-14.4-20.6 17.7 17.7 0 0 1 4.7-9zM86.9 90.1a77.1 77.1 0 0 0-28.2 0l-.2-.6a15.3 15.3 0 0 1 12.2-9.2 15.7 15.7 0 0 1 16.5 9v.4l-.3 .4M54.7 158.2h36.3M59 186.7a48.4 48.4 0 0 0 8.8 .3h11.4a36.2 36.2 0 0 0 7.5-.3h.1M59 186.7h.1" fill="none" stroke="#000" stroke-width=".25"/>
<!-- layer: Dim -->
<g fill="#000" stroke="#000" stroke-width=".21">
<path d="M49.6 76h.8l-.4 2.3zM54.7 66.4l2.3-.4v.7zM58.7 73.3l2.4-.4v.8zM84.7 72.9l2.3 .4-2.3 .4zM88.6 66l2.3 .4-2.3 .3zM50 83.5l.4 2.4h-.8zM99.1 78.3l.4 2.3h-.8zM98.7 92.6h.8l-.4 2.3zM107.8 78.3l.3 2.3h-.7zM107.4 112.3h.7l-.3 2.3zM66.4 140.2l2.3-.4v.8zM77 139.8l2.3 .4-2.3 .4z"/>
<path d="M81.5 162h.7l-.3 2.3zM81.9 157.8l.3 2.4h-.7zM99.1 157.8l.4 2.4h-.8zM107.8 157.8l.3 2.4h-.7zM66.8 196l2.3-.4v.8zM76.6 195.6l2.3 .4-2.3 .4zM98.7 184.9h.8l-.4 2.4zM152.7 196l2.4-.4v.8zM166.9 195.6l2.4 .4-2.4 .4zM107.4 216.8h.7l-.3 2.3z"/>
</g>
<!-- layer: 6EXTRA -->
<circle cx="72.8" cy="154.4" r=".19" fill="#000"/>
<!-- layer: 1CENTER -->
<g fill="none" stroke="#000" stroke-width=".21">
<path d="M72.8 80.2v1.8M72.8 82.5v.5M72.8 83.5v2.6M72.8 86.6v.5M72.8 87.6v2.6M72.8 90.7v.5M72.8 91.8v2.5M72.8 94.8v.5M72.8 95.9v1.7M72.8 146.5v2M72.8 149v.5M72.8 150v2.6"/>
<path d="M72.8 153.1v.5M72.8 154.1v2.6M72.8 157.2v.5M72.8 158.2v2"/>
</g>
<!-- layer: CEN -->
<path d="M72.8 150.4v2.1M72.8 153v.5M72.8 154v2.6M72.8 157.1v.5M72.8 158.1v2.1" fill="none" stroke="#000" stroke-width=".21"/>
<!-- layer: ORTHO$4 -->
<path d="M72.8 157.3h.1" fill="none" stroke="#000" stroke-width=".25"/>
<!-- layer: ORTHO$3 -->
<path d="M72.8 157.3h.1" fill="none" stroke="#000" stroke-width=".25"/>
<!-- layer: 0 -->
<g fill="none" stroke="#000" stroke-width=".25">
<path d="M166.9 163.9l.4-.2v1.2l-.6-.4h.2v-.4h-.1zM167.3 163.9l3.3-.1-.1 .2-1.5 .3 1.5 .3v.2l-3.2-.2M169.8 164.1h1.6v.3h-1.5"/>
<circle cx="72.9" cy="83.5" r="1.42"/>
<circle cx="72.9" cy="83.5" r=".83"/>
</g>
<text font-size="6.4" x="27" y="30.6">DAELIM</text>
<text font-size="5.7" x="161.2" y="282.2">A4(210X297)</text>
<text font-size="5.5" x="82.9" y="282.1">대림통상주식회사</text>
<g font-size="3.7">
<text x="72.6" y="25.3">품</text>
<text x="88.7" y="25.3">명</text>
<text x="117.6" y="25.2">품</text>
<text x="130" y="25.2">번</text>
<text x="148.2" y="25.2">KS기호</text>
<text x="168.7" y="25.2">제도년월일</text>
<text x="31.4" y="42.1">비</text>
<text x="43.8" y="42.1">고</text>
</g>
<g font-size="2.9">
<text x="60.4" y="33.2">평면붙임 세면기/페데스탈 일체형</text>
<text x="120.6" y="33.3">DL-312</text>
<text x="153.3" y="33.3">L630</text>
<text x="172" y="33.3">25.10.21</text>
<text x="122.9" y="241">품 번</text>
<text x="146.5" y="241">품</text>
<text x="154.3" y="241">명</text>
<text x="169.2" y="240.8">수량</text>
<text x="181.7" y="240.9">비고</text>
</g>
<g font-size="2.8">
<text x="166.3" y="130.4">W.L</text>
<text x="41.5" y="215.7">F.L</text>
</g>
<text font-size="2.7" x="46.7" y="243.1">※ NOTE</text>
<g font-size="2.2">
<text x="122.8" y="245.7">DL-312</text>
<text x="148.2" y="245.7">세면기</text>
<text x="171.4" y="245.6">1</text>
<text x="47.2" y="248.3">KS L 1551 위생도기에 따라</text>
<text x="141.7" y="250.5">대붙이온냉수혼합꼭지</text>
<text x="171.4" y="250.6">1</text>
<text x="46.8" y="256.5">①≤40mm : ±2mm (KS)</text>
<text x="46.9" y="252.5">실 제품 치수는 다음 허용공차 내에서 변할 수 있습니다.</text>
<text x="145.9" y="255.4">세면기폽업</text>
<text x="171.4" y="255.3">1</text>
<text x="46.8" y="260.6">②≥40mm : ±5% (KS)</text>
<text x="143.7" y="260.1">관붙이앵글밸브</text>
<text x="171.7" y="260.1">2</text>
<text x="46.8" y="264.6">③최대 허용공차 ≥ ±25mm (KS)</text>
<text x="121.9" y="269.8">DFL-110</text>
<text x="144.9" y="264.7">세면기P트랩</text>
<text x="146.8" y="269.5">앵커볼트</text>
<text x="171.4" y="264.9">1</text>
<text x="171.4" y="269.9">1</text>
<text x="181" y="270">2개1조</text>
<text x="46.9" y="270.4">주의 : 본 도면은 참고용입니다 정확한 시공을 위해서 반드시</text>
<text x="46.9" y="274.2">제품의 사이즈를 실측하고 시공하여 주시기 바랍니다.</text>
</g>
</svg>
